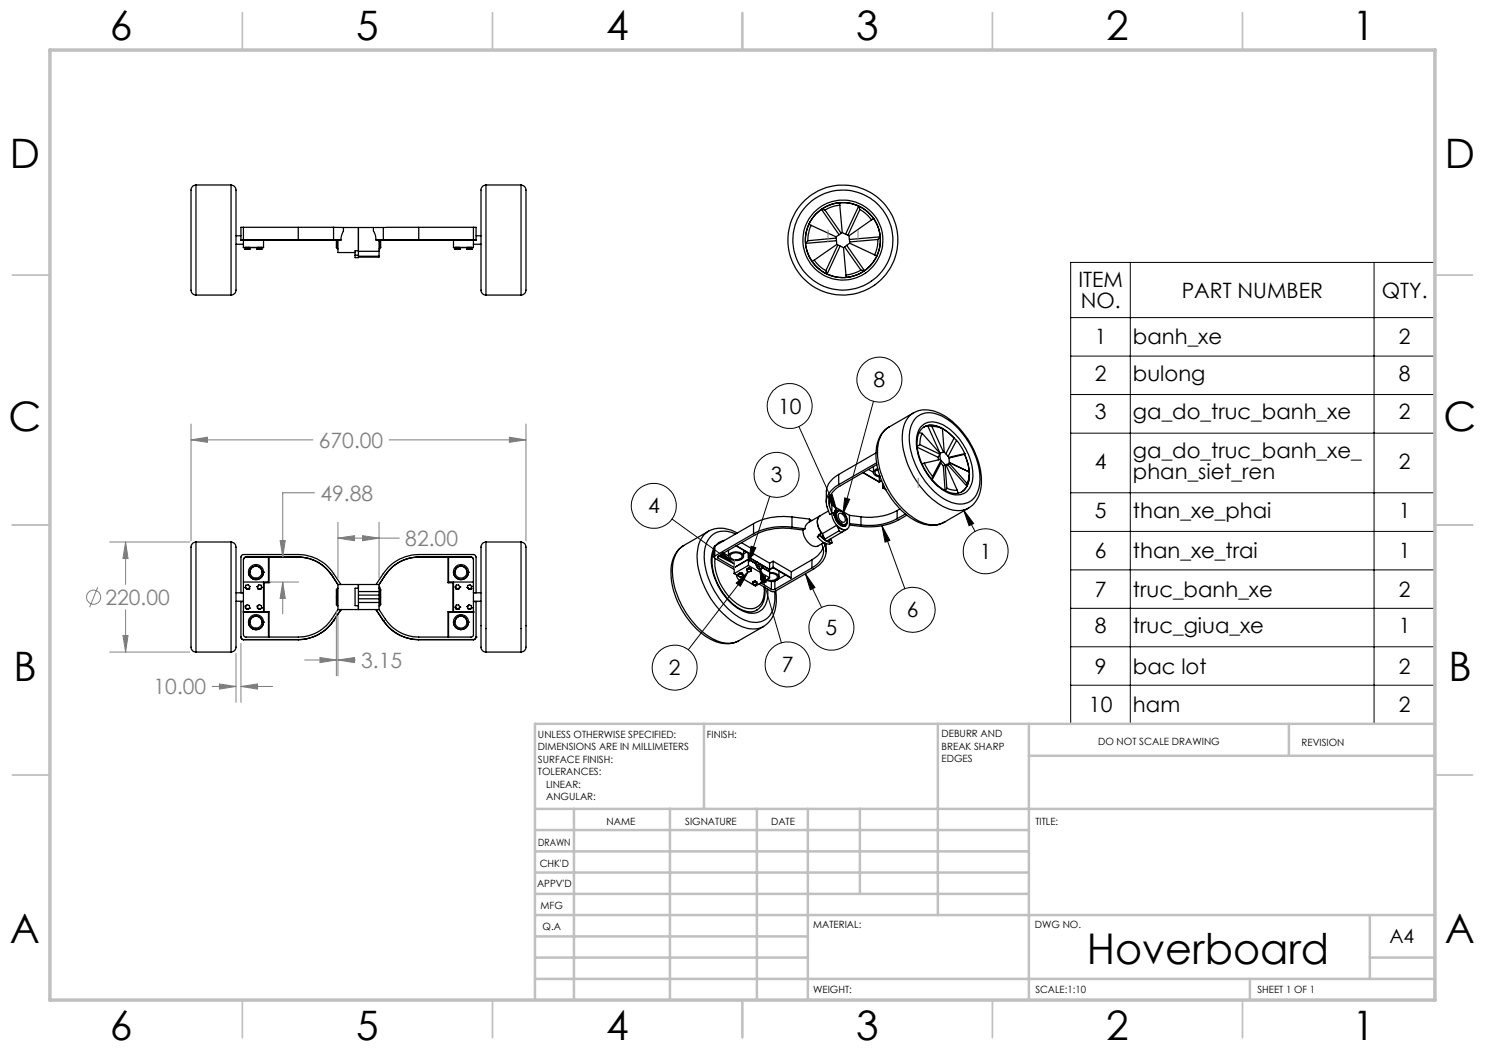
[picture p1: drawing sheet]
<svg xmlns="http://www.w3.org/2000/svg" width="297mm" height="210mm" viewBox="0 0 297 210" stroke-linecap="round" stroke-linejoin="round" font-family="sans-serif">
<g fill="none" stroke="#000" stroke-width=".25">
<path d="M39.2 37a1.33 1.33 0 0 0-1 1.8v19a1.01 1.01 0 0 0 1 1.2M39.2 37v22M39.2 37h7M46.2 37a1.39 1.39 0 0 1 1 1.8v19.1a1 1 0 0 1-1 1.1M46.2 37v22M97.2 37a1.27 1.27 0 0 0-1 1.7v19.1a1.02 1.02 0 0 0 1 1.2M97.2 37v22M97.2 37h7M104.2 37a1.47 1.47 0 0 1 1 1.9v19a1 1 0 0 1-1 1.1M104.2 37v22M39.2 59h7M47.2 47.2h1"/>
<path d="M47.2 48.9h1.5M48.7 47.9l-.5 .1M48.7 48h.5M48.7 45.5h-.5v2.5h4.5M48.7 45.5v4h4v-1.5M48.7 47.9h11M48.7 45.5h11M49 49.5v.3h1v-.3M49.2 49.5v.3M49.5 49.8v.1M49.6 49.5v.3M49.9 49.8v.1"/>
<path d="M51.4 49.5v.3h1v-.3M51.8 49.5v.3M51.9 49.8v.1M52.2 49.5v.3M52.3 49.8v.1M52.7 48.1h7M59.7 47.9l7 .1M59.7 48h6.6M59.7 45.5h7M59.7 45.5v2.6M66.3 48l-6.6 .1M66.3 48h1"/>
<path d="M66.3 48h1.3M66.3 48h.1M66.7 48l-7 .1M66.7 48h1.5M66.7 45.5v2.5M66.7 45.5h2M67.3 48v1.5h.1v-1.5M67.4 49.4h.1M67.5 48v1.8h.1M67.6 48v2.5h3.4M67.6 48h.6M68.7 45.5v.7l-.4 1-.1 .8"/>
<path d="M68.7 45.5h8M71 51v.5h.7v-.5M71 51h.7M71.7 45.5v4.7zM71.7 51.3h4.1M71.7 50.3h4.1M71.7 50.2h-.7v.8M71.7 50.2v.8M74.7 45.5v.7l.3 .7 .2 1.1M75.2 48h1.9M75.8 48v2.3M75.8 51.3v.1h-4.1"/>
<path d="M75.8 48.3h.2M75.8 48.1h.2M75.8 50.3v1M76 49.4h.1M76 48.3v1.5h-.2M76 48.1v.2M76.1 48v1.5h-.1v-1.4M76.1 48h1M76.7 48h7M76.7 48l7 .1M76.7 48h-1.5M76.7 45.5v2.5"/>
<path d="M77.1 48l6.6 .1M77.1 48h.1M83.7 48h-6.6M83.7 45.5h-7M83.7 48.1h7M83.7 48h11M83.7 45.5v2.6M83.7 45.5h11M91.1 49.5h.1M91.1 49.8h.9M91.1 49.5v.4M91.3 49.8h.1"/>
<path d="M91.3 49.5v.3M91.3 49.8l-.2 .1M91.7 49.8h.1M91.7 49.5v.3M91.7 49.8l.3 .1M92 49.5h.1M92 49.5v.4M93.5 49.8h.1M93.5 49.8l.8 .1M93.5 49.8l.1 .1M93.5 49.5v.3M93.6 49.5v.3"/>
<path d="M93.8 49.8h.1M94 49.5v.3M94.2 48h.5M94.2 49.8h.1M94.2 49.8l.1 .1M94.3 49.5v.4M94.7 48h.5M94.7 45.5h.5v2.5h-4.5M94.7 45.5v4h-4v-1.5M94.7 48.9h1.5M95.2 47.2h1M97.2 59h7"/>
<path d="M161.1 48.7a7.7 7.7 0 0 0 1.3 3.6M161.6 48.1l5.7-.5 .1 1.3-4.6 3.1M161.6 48.1l-.5 .6M161.8 44.9a7 7 0 0 0-.7 3.8M162.2 45.1a7.5 7.5 0 0 0-.6 3M162.4 52.3a7.7 7.7 0 0 0 3 2.5M162.8 52a7.1 7.1 0 0 0 2.4 2.1M162.8 52l-.4 .3M164.3 41.9a7.7 7.7 0 0 0-2.5 3M164.3 41.9l.7 .1M164.3 41.9l3.5 5M165 42l3.2 4.7-1 .7-5.4-2.5"/>
<path d="M165.2 54.1l2.4-5.1 1.1 .5 .5 5.5M165.2 54.1l.2 .7M165.4 54.8a7.1 7.1 0 0 0 3.8 .7M167.3 48.1l-6.2 .6M167.9 40.6a7.7 7.7 0 0 0-3.6 1.3M167.9 40.6a7.1 7.1 0 0 1 3.8 .6M167.9 40.6l.1 .5M168 41.1a7.1 7.1 0 0 0-3 .9M168 41.1l.5 5.4 1.1 .6 2.4-5.2M168 49.2l-2.6 5.6M169.2 55v.5M169.3 49.1l3.6 5"/>
<path d="M171.7 41.2a7.3 7.3 0 0 1 3 2.5M171.7 41.2l.3 .7M171.7 41.2l-2.6 5.6M172 41.9a7.6 7.6 0 0 1 2.3 2.1M172.2 54a7.5 7.5 0 0 1-3 1M172.2 54l.7 .1M172.9 54.1a7.6 7.6 0 0 1-3.7 1.4M174.3 44l-4.5 3.2 .1 1.2 5.7-.5M174.7 43.7a7.7 7.7 0 0 1 1.3 3.7M174.7 43.7l-.4 .3M174.9 51l-5-2.4-1 .8 3.3 4.6M174.9 51l.5 .2"/>
<path d="M175.4 51.2a7.6 7.6 0 0 1-2.5 2.9M175.6 47.9a6.2 6.2 0 0 1-.7 3.1M176 47.4a7.1 7.1 0 0 1-.6 3.8M176 47.4l-.4 .5M176 47.4l-6.1 .5M165.9 99.6v.1M165.9 99.7l.5 1.3M165.9 99.7v1.6M167.7 96.9a3.8 3.8 0 0 0-2.3 4.5l.5 1.5 .5-.3M167.7 94.9a4.2 4.2 0 0 0-2.4 3.4l-.1 2.1M167.7 94.9v2M172.6 94.5l3.3 1.9 .4-.2"/>
<path d="M172.6 94.5l3.3 1.9M173.7 93.9l1 .6M174.7 93.3v1.2M175.2 90.6l-7.5 4.3M175.3 92.6l-7.6 4.3M175.4 92.9l-7.3 4.2a3.5 3.5 0 0 0-2.2 4.2M175.5 93.7a.8 .8 0 0 0-.8 .9 .8 .8 0 0 0 .9 .7l.4 .1M175.6 93.9a.62 .62 0 0 0-.6 .7 .62 .62 0 0 0 .7 .5l.3 .1M175.9 95.3v1.1M176.3 96.1l-.4 .3M176.5 97.6l.7 .4M176.5 96.7v.9"/>
<path d="M176.9 97.4l-.4 .2M177.8 85.4a6.2 6.2 0 0 0-2.6 6 16.6 16.6 0 0 0 8.3 13 5.6 5.6 0 0 0 5.3 .1M177.8 85.4a5.4 5.4 0 0 0-2.3 5.3 16.9 16.9 0 0 0 8.5 13.6 5.3 5.3 0 0 0 4.8 .2M182.7 82.6a6.3 6.3 0 0 1 6.5 .8 16.6 16.6 0 0 1 7.1 13.7 5.6 5.6 0 0 1-2.6 4.5M182.7 82.6a5.4 5.4 0 0 0-2.3 5.3 16.8 16.8 0 0 0 8.6 13.6 5.2 5.2 0 0 0 4.7 .1M182.7 82.6l-4.9 2.8M183.1 83.7a4.1 4.1 0 0 1 4.9-.7 15.2 15.2 0 0 1 7.6 9.8 7.5 7.5 0 0 1-.9 6.9 4.1 4.1 0 0 1-4.8 .6 15 15 0 0 1-7.9-10.8 6.8 6.8 0 0 1 1.1-5.8zM183.4 89.5l4.2 2M183.8 86.5l.6 .2M184 88.9l4 1.9M184 88.9l-.6 .4M184.3 85.2a3.6 3.6 0 0 1 4.6-.1 12.1 12.1 0 0 1 5.6 10.8 3.3 3.3 0 0 1-5.1 2.6 12.1 12.1 0 0 1-6.1-11.1l.5-1.4z"/>
<path d="M184.4 86.7l-.3 1-.1 1.2M184.8 85.4a3.9 3.9 0 0 0-1.4 4 12 12 0 0 0 6 8.9 2.87 2.87 0 0 0 4.4-2.6l.1-.7M184.8 85.4a4.3 4.3 0 0 1 4.7 1l1.3 1.2M184.9 92.6l.9 1.8 .7 .9M184.9 92.6l-.5 .2M185.5 85.1a4 4 0 0 1 2.6 .4M185.5 85.1l-.7 .3M185.5 85.1l2.5 5.5M185.5 85.1l.9 .2M186.4 85.3l1 .1 1.1 .4M186.4 85.3l2.3 5.1-.7 .2-3.6-3.9M186.5 95.3l-.1 .6"/>
<path d="M187.6 91.5l.1 .5M188 90.8l.1 1.1-3.2 .7M188 90.8l-.4 .7M188.1 85.5a9.9 9.9 0 0 1 2.7 2.1M188.1 85.5l.4 .3M188.2 92.6l.5 .6M188.2 92.6l-1.8 3.3M188.2 92.1l.8 .8M188.2 92.1l-1.7 3.2M188.2 92.1v.5M188.5 85.8l.3 4.6 .8 .9 1.7-3.2M188.7 93.2l.3 4.9"/>
<path d="M189 92.9l.4 4.7M189 92.9l-.3 .3M189.4 97.6l1.1 .4 1 .1M189.4 97.6l-.3 .5M189.5 92.9l-.3 .1M189.5 92.9l3.9 4.4M189.9 92.5l4 1.9M189.9 92.7l3.5 4M189.9 92.7l-.7 .2 2.3 5.2M189.9 92.7l-.4 .2M190.8 87.6l-1.6 3.2M190.8 87.6l.5 .5"/>
<path d="M191.3 88.1l.9 1.3 .8 1.3M191.5 98.1l.1 .6M192.9 90.9a9.4 9.4 0 0 1 1 3.5M192.9 90.9l-3.1 .7M193 90.7l-3.2 .8 .1 1 4 1.9M193 90.7l-.1 .2M193.4 97.3l-1.1 1.1M193.4 96.7v.6M193.9 94.4h.1M193.9 95l-.3 1.7-.2 .6M193.9 94.4a4.2 4.2 0 0 1-.5 2.3M193.9 94.5v.5"/>
<path d="M39.2 108.4a1.27 1.27 0 0 0-1 1.7v16.6a9 9 0 0 0 .2 3.3l.4 .3 .4 .1M39.2 108.4v22M39.2 108.4h7M46.2 108.4a1.45 1.45 0 0 1 1 1.9v16.4a9 9 0 0 1-.2 3.3l-.4 .3-.4 .1M46.2 108.4v22M47.2 118.6h1.5M48.2 118.5v.1M48.2 118.5h.5M48.7 111.9v15l.1 .3 .3 .2h10.6a8.1 8.1 0 0 0 6.6-3.5l1.3-2M49 117.5h.1M49 117.5l.4 .4M49.2 111.4l-.5 .3v.2"/>
<path d="M49.2 111.4l-.3 .1-.2 .4M49.2 111.4h.1M49.2 111.4h10.5M49.4 117.9h.1M49.7 114.4h.1M49.7 114.4a1.5 1.5 0 0 0 1.5 1.5 1.5 1.5 0 0 0 1.5-1.5M49.8 117.7h.1M49.8 117.7l-.4 .2M50 117.3l-.2 .4M50 117.3l-.4-.3h-.4l-.2 .5M50 114.4a1.2 1.2 0 0 1 1.2-1.2 1.2 1.2 0 0 1 1.2 1.2M51.4 117.3h.1"/>
<path d="M51.4 117.3l.4-.3h.4l.2 .5M51.4 117.3l.2 .4M51.6 117.7h.1M51.6 117.7l.4 .2M52 117.9h.1M52.4 117.5h.1M52.4 117.5l-.4 .4M52.7 114.4h.1M52.7 116.4v6M53.7 111.4v5h-5M53.8 116.5h.1M53.8 116.5h-1v5.8h1v5.1"/>
<path d="M53.8 111.4v5.1M59.7 111.4a8.1 8.1 0 0 1 6.6 3.6M59.7 111.4h.1M66.3 115h.1M66.3 115l1.3 1.9M67.3 117.9h.1v3h-.1zM67.4 118h.1M67.6 117.7h-.1v3.5h.1M67.6 116.9h8.2v1.4M67.6 116.9v5M68.2 116.9l-1.5-2.2a8.6 8.6 0 0 0-7-3.8h-11l-.4 .1-.1 .4v7.1M71.7 116.9v.7z"/>
<path d="M71.7 117.6h-.7v3.5h.7M71.7 117.6v3.5M71.7 119.8h4.1M71.7 119h4.1M71.7 118.3h4.1M75.2 116.9l1.5-2.2a8.6 8.6 0 0 1 7-3.8h11.2l.3 .5v7.2M75.8 117.4h.2v.3M75.8 119v.8M75.8 118.3v.7M75.8 119.8v.7M75.8 117.7h.2M76 118h.1"/>
<path d="M76 117.7v3.5h-.2M76 117.9h.1v3h-.1zM77.1 115l-1.3 1.9M83.7 111.4a8.1 8.1 0 0 0-6.6 3.6M83.7 111.4h.1M83.7 111.4h10.5M89.6 116.5h.1M89.6 116.5h1v5.8h-1v5.1M89.6 111.4v5.1M89.7 111.4v5h5M90.7 114.4h.1M90.7 114.4a1.5 1.5 0 0 0 1.5 1.5 1.5 1.5 0 0 0 1.5-1.5"/>
<path d="M90.7 116.4v6M91.1 117.4h.1M91.1 117.4l.2-.4h.4l.3 .4M91.1 117.4l.2 .4M91.3 117.8h.1M91.7 117.8h.1M91.7 117.8h-.4M92 117.4h.1M92 117.4l-.3 .4M92.2 113.2a1.25 1.25 0 0 0-1.2 1.2M92.2 113.2a1.25 1.25 0 0 1 1.2 1.2M93.5 117.5h.1"/>
<path d="M93.5 117.5l.3 .4M93.7 114.4h.1M93.8 117.9h.1M94.2 111.4l.4 .2 .1 .3M94.2 111.4l.3 .1 .2 .4M94.2 111.4h.1M94.2 117.7h.1M94.2 117.7l-.4 .2M94.3 117.3h.1M94.3 117.3l-.1 .4M94.3 117.3l-.3-.3-.4 .1-.1 .4M94.7 111.9l-.1 15.3-.3 .2h-10.6a8.1 8.1 0 0 1-6.6-3.5l-1.3-2"/>
<path d="M94.7 118.6h1.5M94.7 118.5h.5M97.2 108.4a1.35 1.35 0 0 0-1 1.8v19a1 1 0 0 0 1 1.2M97.2 108.4v22M97.2 108.4h7M104.2 108.4a1.41 1.41 0 0 1 1 1.8v16.7a6.1 6.1 0 0 1-.3 3.2l-.7 .3M104.2 108.4v22M136.7 109.1a6.3 6.3 0 0 0-2.5 6.3 16.5 16.5 0 0 0 8.2 12.6 5.6 5.6 0 0 0 5.4 .2M136.7 109.1a5.8 5.8 0 0 0-2.2 5.8 16.8 16.8 0 0 0 8.5 13.1 5.1 5.1 0 0 0 4.7 .2l5-2.9M141.7 106.2a5.8 5.8 0 0 1 5.8 .4M141.7 106.2a5.3 5.3 0 0 0-2.3 4.8 17.1 17.1 0 0 0 8.1 13.9 5.4 5.4 0 0 0 5.2 .4M141.7 106.2l-5 2.9"/>
<path d="M142.8 110.2a7.9 7.9 0 0 0 .8 6.7 9.4 9.4 0 0 0 6 5.4h.9l.8-.2a4.4 4.4 0 0 0 1.7-4.6M142.8 109.6a7.5 7.5 0 0 0 .4 6.5 10.5 10.5 0 0 0 6.6 6.5 3.2 3.2 0 0 0 3.7-3.3v-1.5M142.9 111.2l-.1 .2 .1 .2 4 2.3M143 109.2l-.2 .2v2M143 109.2l-.1 2M143 111.7a10.5 10.5 0 0 0 5.8 9.8 2.83 2.83 0 0 0 4-2.8v-1.3M143.7 111.6l3.2 1.9M143.7 111.2v.4M144.9 108.1l-1.1 .4-.6 .6M145.7 110.1v1.1l-1-.6M145.9 110.8a1.96 1.96 0 0 1 2.8 .4 1.36 1.36 0 0 1-1.9 .9 .86 .86 0 0 1-1-1.2zM146.1 110.9a1.55 1.55 0 0 1 2.3 .3 1.37 1.37 0 0 1-2.2 .4l-.2-.3z"/>
<path d="M146.8 114.7l4.3 2.5 2.8-1.6M146.9 112.1v1.4M146.9 113.5l-.1 1.2M147.1 106.8a4.2 4.2 0 0 0-5.1 .7 7.7 7.7 0 0 0-.7 7 15 15 0 0 0 7.7 9.6 3.9 3.9 0 0 0 5.9-3.4v-2.4M147.2 109.2l3.2 1.8-.7 .5 4.2 2.4M147.3 109.1l3.2 1.9M147.3 115a.96 .96 0 0 0 1 1.1l.5-.3M147.6 115.1l.2 .2h.5l.3-.2M147.9 114.6v.2M147.9 114.6h.5M147.9 114.8l.5 .1M147.9 114.8l-.3 .3"/>
<path d="M147.9 114.6l-.3 .2v.3M148.3 108.5l2.2 1.3v1.2M148.4 114.6v.3M148.4 114.9l.2 .2M148.4 114.6l.2 .2v.3M148.7 110.1v1.2M149.3 110.4l-.6 .4M149.4 114v.3l.4 .1 .4-.2M149.7 110.7v2.4M149.7 113.1l-2.9 1.6M149.7 113.1l4.2 2.5M149.8 113.8l-.4 .2"/>
<path d="M149.8 113.8l.4 .1M149.8 113.6v.2M149.8 113.6l.4 .1M149.8 113.6l-.4 .1v.3M150.2 113.9v.3M150.2 113.7v.5M150.2 113.7v.2M150.5 110.7l3.4 1.9M150.5 111l-.7 .5 4.1 2.4M150.6 116.5l-.1 .3M150.6 116.3v.2M150.6 116.3l-.1 .5"/>
<path d="M150.7 106.7l-7.8 4.5M150.7 104.7v2M150.7 104.7l-7.7 4.5M151 116.5h-.4M151 116.5l.4 .2M151 116.2v.3M151 116.2l.4 .2v.3M151 116.2l-.4 .1M151.2 112.8a.94 .94 0 0 0 1.1 1l.1-.3M151.2 112.8l-1.5-.9-2.8 1.6M151.3 112.4h.1M151.3 112.4l-.1 .4"/>
<path d="M151.3 112.4a.96 .96 0 0 0 1 1.4l.1-.4-.1-.4 .1 .5M151.4 116.7l-.1 .2-.5 .1-.3-.2M151.6 112.8h.2a.27 .27 0 0 1 .2 .3 .27 .27 0 0 1-.2 .3l-.2-.3zM152.2 116.6l2.1 1.3M152.2 113.8v.1M152.3 115.6l-.1 .2M152.3 115.3v.3M152.3 115.3l-.1 .5M152.4 113.5h.1M152.4 113.5l1.5 .9M152.7 115.5l-.4 .1M152.7 115.5l.4 .2"/>
<path d="M152.7 115.2l-.4 .1M152.7 115.2v.3M152.7 115.2l.4 .2v.3M153.1 115.7l-.1 .2-.5 .1-.3-.2M153.9 114.5a1.5 1.5 0 0 1 1.9 .9 1.79 1.79 0 0 1-2.6 .6M153.9 114.7h.1a1.03 1.03 0 0 1 1.4 .9 1.62 1.62 0 0 1-2 .3M153.9 113.9l.7-.3 3.6 2M153.9 112.6v1.3M153.9 113.9v1.7M154.3 117.9h.7M154.3 116.3v1.6M154.6 112.2l3.7 2.2"/>
<path d="M154.6 112.2l-.7 .4M154.6 113.4l3.6 2.2M154.6 113.4l-.7 .5M154.6 112.2v1.2M155 116.2l-.7 .1M155 116.2v1.7M155.2 118.2a7.1 7.1 0 0 1-2 6.7l-.5 .4M155.8 114.2v1.2M157.1 115l-2.1 1.2M158.3 114.4l-.1 1.2M158.4 105.4a12.7 12.7 0 0 0-7.7 1.3M158.4 103.4h-.6a12.1 12.1 0 0 0-7.1 1.3"/>
<path d="M158.4 105.4l2.6 .4M158.4 103.4v2M158.4 103.4l3.5 .4M160.6 106a3.4 3.4 0 0 0 2.6 3.3l1.5-.8M160.6 106l-2.3-.3a12.5 12.5 0 0 0-7.2 1.3l-7.4 4.2-.2 .2 .2 .2M161 105.8l-.4 .2M161.9 103.8v.6M161.9 103.8l.5 .3M162.4 112l-4.1 2.4M162.4 113.6l-7.4 4.3M162.4 112v1.6M163.5 107.4a3 3 0 0 0 2.4 1.4l.5-.3"/>
<path d="M164 103.2a2.18 2.18 0 0 0 0 2.8l.5 .7M164 107.1a3.3 3.3 0 0 0 2.4 1.4M164 103.2a1.9 1.9 0 0 0-.3 2.4l.6 1M164 103.2l-2.5 1.5-.4 .4-.1 .7M164 107.1l-.5 .3M164.3 108.8a3.6 3.6 0 0 1-1.9 4.8M164.3 106.6l-.3 .5M164.3 106.6l-.5 .3-.3 .5M164.5 106.7l.5 1.1M164.6 107a.57 .57 0 0 0 .4 .8M164.6 109.5a4.9 4.9 0 0 1-2.2 2.5M164.6 107.2l-.1 .1"/>
<path d="M164.8 108.5l.3 .9M164.8 107.6h-.1M165.1 109.4a3.7 3.7 0 0 1-2 4.2l-8.3 4.7h-.5l-2.5-1.5M165.1 108.6v.8M165.2 108.7v1.6M165.7 102.2l-1.7 1M165.9 101.3l.5 1.3M165.9 107.9v.3l-.4-.1M166.2 107.7l.2 .8M166.4 102.6h.1M166.4 102.6a3.4 3.4 0 0 0 2.5 3.4 1.06 1.06 0 0 0 1-1.3M166.4 101l3.5 2.1"/>
<path d="M166.4 101v1.6M166.7 102.9l.2 .3M166.8 102.9l.2 .2M166.8 102.9h-.1M166.9 102.5h.1M166.9 103.2a2.29 2.29 0 0 0 1.9 2.1l.3-.1M167 102.5h.1M167 102.5l-.2 .4M167 102.5l.1 .1M167 102.5l-.3 .4M167 102.4l.1 .1M167 103.1l-.1 .1"/>
<path d="M167 102.4l-.1 .1M167.1 102l.2 .1M167.1 102.6l.1 .1M167.1 102l-.1 .4M167.1 102l-.2 .5M167.1 102.5l.1 .1M167.1 102.5v.1M167.2 102.6h.1M167.2 102.6h-.1M167.3 102.1a1.81 1.81 0 0 1 2.1 1.6 1 1 0 0 1-.7 1.5 2.4 2.4 0 0 1-1.7-2.1M167.3 102.1h.1M167.4 105a2.29 2.29 0 0 0 1.5 1l-.6 .5-.4-.4"/>
<path d="M167.4 105l.5 1.1M167.4 105l-2.9 1.7M167.5 102.4a1.22 1.22 0 0 1 1.7 .8 1.2 1.2 0 0 1-.2 1.7 1.87 1.87 0 0 1-1.5-2.5zM167.6 102.3a1.18 1.18 0 0 0-.1 1.8 1.2 1.2 0 0 0 1.6 .7M167.8 102.7a1.11 1.11 0 0 1 1.1 .6 1.11 1.11 0 0 1-.1 1.1 1.16 1.16 0 0 1-1-1.7zM167.9 106.1l-2.9 1.7M168.3 106.5l-2.8 1.7-.4-.1-.1-.3M169.4 105.9l-.9 .5M169.9 104.7h.1M169.9 103.1l2.3 .3M169.9 104.7l2.3 .3M169.9 103.1v1.6"/>
<path d="M172.2 103.4v1.6M179.4 102.1a12.5 12.5 0 0 1-7.2 1.3M179.4 103.7a11.8 11.8 0 0 1-7.2 1.3M179.4 102.1v1.6M180 101.8l-.6 .3M181.1 102.8l-1.7 .9M181.4 103l-1.6 1a12.8 12.8 0 0 1-7.7 1.3l-2.2-.3M188.8 104.5h.1M193.7 101.6l-4.9 2.9M39.2 130.4h7M47.2 120.3h1.5M48.2 127.4l.1 .4 .4 .1"/>
<path d="M48.2 120.3v7.2l.1 .3 .4 .1M48.2 120.3h.1M48.2 120.3h.5M48.7 122.4h.1M48.7 127.9h.1M48.7 127.9h11M48.7 122.4h5v5M48.7 122.4h5M49.1 121.2h.1M49.1 121.2l.4-.3 .4 .2v.5M49.1 121.2v.5M49.1 121.7h.1"/>
<path d="M49.1 121.7l.4 .2M49.5 121.9h.1M49.7 124.4h.1M49.7 124.4a1.5 1.5 0 0 0 1.5 1.5 1.5 1.5 0 0 0 1.5-1.5M49.9 121.6h.1M49.9 121.6l-.4 .3M50 124.5a1.2 1.2 0 0 1 1.2-1.3 1.2 1.2 0 0 1 1.2 1.3M51.5 121.2h.1M51.5 121.2v.5M51.5 121.2l.4-.3 .4 .2v.5M51.5 121.7h.1M51.5 121.7l.4 .2"/>
<path d="M51.9 121.9h.1M52.3 121.6h.1M52.3 121.6l-.4 .3M52.7 124.4h.1M52.7 122.4h.1M59.7 127.9h.1M66.7 124.1a8.5 8.5 0 0 1-7 3.8M66.7 124.1h.1M66.7 124.1a8.6 8.6 0 0 1-7 3.8M67.4 120.8h.1M67.6 121.9h8.2M68.2 121.9h.1"/>
<path d="M68.2 121.9l-1.5 2.2M71.7 121.1v.8zM71.7 120.5h4.1M75.2 121.9l1.5 2.2M75.8 120.5v1.4M76 120.8h.1M76.7 124.1a8.5 8.5 0 0 0 7 3.8M76.7 124.1h.1M76.7 124.1a8.6 8.6 0 0 0 7 3.8M83.7 127.9h.1M83.7 127.9h11M89.7 122.4h5"/>
<path d="M90.7 124.4h.1M90.7 124.4a1.5 1.5 0 0 0 1.5 1.5 1.5 1.5 0 0 0 1.5-1.5M90.7 122.4h.1M91.1 121.4h.1M91.1 121.4l.2-.4h.4l.3 .4M91.1 121.4l.2 .4M91.3 121.8h.1M91.3 121.8h.4M91.7 121.8h.1M92 121.4h.1M92 121.4l-.3 .4M92.2 123.2a1.25 1.25 0 0 0-1.2 1.2"/>
<path d="M92.2 123.2a1.25 1.25 0 0 1 1.2 1.2M93.5 121.3h.1M93.5 121.3l.3-.3 .4 .1 .1 .5M93.5 121.3l.1 .4M93.6 121.7h.1M93.6 121.7l.4 .1M93.7 124.4h.1M94 121.8h.1M94.3 121.6h.1M94.3 121.6l-.3 .2M94.7 122.4h.1M94.7 127.9h.1"/>
<path d="M94.7 120.3h1.5M94.7 120.3h.5M94.7 122.4h-5v5M95.2 127.4l-.2 .4-.3 .1M95.2 127.4h.1M95.2 120.3h.1M95.2 120.3v7.1M97.2 130.4h7"/>
<circle cx="168.6" cy="48" r="10"/>
<circle cx="168.6" cy="48" r="7.5"/>
<circle cx="168.6" cy="48" r="8"/>
<circle cx="168.6" cy="48" r="11"/>
<circle cx="51.2" cy="114.4" r="1.5"/>
<circle cx="51.2" cy="114.4" r="1.2"/>
<circle cx="92.2" cy="114.4" r="1.2"/>
<circle cx="92.2" cy="114.4" r="1.5"/>
<circle cx="167.1" cy="102.8" r=".09"/>
<circle cx="167.2" cy="102.4" r=".08"/>
<circle cx="51.2" cy="124.4" r="1.5"/>
<circle cx="51.2" cy="124.4" r="1.2"/>
<circle cx="92.2" cy="124.4" r="1.2"/>
<circle cx="92.2" cy="124.4" r="1.49"/>
</g>
<g fill="none" stroke="#808080" stroke-width=".2">
<path d="M38.2 88l3.3-.6v1.1zM38.2 84.8v23.4M38.2 88h24.4M62.9 98.6h-6.3v12.8M77.8 88h27.4M101.9 87.4l3.3 .6-3.3 .5zM105.2 84.8v23.4M19.5 117.4l-1.6 4.1M21.9 108.4h16M25.1 108.4l.5 3.3h-1zM25.1 108.4v8.5M54 116.4h5.7"/>
<path d="M56 108.1h1l-.4 3.3zM56.6 116.4l.4 3.3h-1zM56.6 116.4v6.4M67.6 107.6l3.3-.5v1.1zM67.6 104.4v11.2M67.6 107.6h12.3M72.5 107.1l3.3 .5-3.3 .6zM75.8 104.4v11.2M21.9 130.4h16M24.6 127.1h1l-.5 3.3zM25.1 121.9v8.5M42.4 137.3h4.8"/>
<path d="M43.9 136.8l3.3 .5-3.3 .5zM47.2 130.7v9.8M48.2 137.3l3.3-.5v1zM48.2 128.7v11.8M48.2 137.3h6.3M60.9 132h6.4M64 131.5l3.3 .5-3.3 .5zM67.3 122.2v13M67.6 132l3.3-.5v1zM67.6 123.2v12M67.6 132h3.4"/>
<circle cx="18.7" cy="119.4" r="1.42"/>
</g>
<g fill="none" stroke="#000" stroke-width=".2">
<path d="M214.1 52.5h72.9v92.2h-72.9zM226.1 52.5v92.2M274.8 52.5v92.2M214.1 63.5h72.9M214.1 71.2h72.9M214.1 78.9h72.9M154 99.3l-4.3 13.3M159.8 85.3l7.6 16.8M165.5 99.3l.9-.4 1 3.2zM168.9 99.6l1 .3-1.3 3zM174.7 80.2l-6.1 22.7M214.1 86.6h72.9"/>
<path d="M214.1 98.6h72.9M134.4 103.8l12.5 9M144.5 110.4l2.4 2.4-3-1.5zM147.2 116.6l2.4-2.3-1.5 3zM149.6 114.3l-11.9 15.7M150.2 109.2l1 .4-1.5 3zM151.9 113.4l1.4 3-1 .3zM151.9 113.4l4.4 15.2M161.1 114.8l3.2 6.7M161.1 114.8l1.9 2.7-.9 .5zM176.4 105.2l1.6 2.9-1 .3zM176.4 105.2l4.6 12.5"/>
<path d="M192.7 102l2 2.7-.9 .5zM192.7 102l2.3 4.3M214.1 106.3h72.9M214.1 114h72.9M214.1 121.7h72.9M214.1 129.4h72.9M214.1 137h72.9"/>
<circle cx="175.9" cy="75.9" r="4.5"/>
<circle cx="155.3" cy="95" r="4.5"/>
<circle cx="157.9" cy="81.2" r="4.5"/>
<circle cx="130.7" cy="101.2" r="4.5"/>
<circle cx="197.1" cy="110.3" r="4.5"/>
<circle cx="134.9" cy="133.5" r="4.5"/>
<circle cx="157.5" cy="132.9" r="4.5"/>
<circle cx="166.3" cy="125.5" r="4.5"/>
<circle cx="182.5" cy="122" r="4.5"/>
</g>
<path d="M165.6 46v2.5M171.6 46v2.5M183.6 95.6v2M146.9 111.9v2" fill="none" stroke="#808080" stroke-width=".2" stroke-dasharray="15.2 1.3 1.3 1.3" stroke-linecap="butt"/>
<g fill="none" stroke="#c0c0c0" stroke-width=".35">
<path d="M48.5 2.5v7.5M98.5 2.5v7.5M148.5 2.5v7.5M198.5 2.5v7.5M248.5 2.5v7.5M2.5 55h7.5M287 55h7.5M2.5 105h7.5M287 105h7.5M2.5 155h7.5M287 155h7.5M48.5 200v7.5"/>
<path d="M98.5 200v7.5M148.5 200v7.5M198.5 200v7.5M248.5 200v7.5"/>
</g>
<g fill="none" stroke="#c0c0c0" stroke-width=".5">
<path d="M140.8 144.8v17M187.6 144.8v38.2M205.8 144.8v55.2M205.8 151.2h81.2M257.8 144.8v6.4M287 144.8h-180v55.2M107 161.8h180M107 178.8h98.8M107 174.5h98.8M107 170.3h98.8M107 166h98.8M114.8 161.8v38.2"/>
<path d="M134 161.8v38.2M151.4 161.8v38.2M161.6 161.8v38.2M172 161.8v17M107 195.8h180M107 191.5h54.6M107 187.3h54.6M107 183h180M250 195.8v4.2M274 191.5h13M274 183v12.8"/>
</g>
<path d="M10 10h277v190h-277z" fill="none" stroke="#c0c0c0" stroke-width=".7"/>
<path d="M67.6 107.6l3.3-.5v1.1zM72.5 107.1l3.3 .5-3.3 .6zM64 131.5l3.3 .5-3.3 .5zM67.6 132l3.3-.5v1zM43.9 136.8l3.3 .5-3.3 .5zM48.2 137.3l3.3-.5v1zM56.6 116.4l.4 3.3h-1zM56 108.1h1l-.4 3.3zM38.2 88l3.3-.6v1.1zM101.9 87.4l3.3 .6-3.3 .5zM24.6 127.1h1l-.5 3.3zM25.1 108.4l.5 3.3h-1z" fill="#808080"/>
<path d="M165.5 99.3l.9-.4 1 3.2zM168.9 99.6l1 .3-1.3 3zM192.7 102l2 2.7-.9 .5zM150.2 109.2l1 .4-1.5 3zM176.4 105.2l1.6 2.9-1 .3zM161.1 114.8l1.9 2.7-.9 .5zM147.2 116.6l2.4-2.3-1.5 3zM151.9 113.4l1.4 3-1 .3zM144.5 110.4l2.4 2.4-3-1.5z" fill="#000"/>
<text font-size="8.5" x="217.4" y="192.7">Hoverboard</text>
<g font-size="8.1">
<text x="22" y="8">6</text>
<text x="71.2" y="8">5</text>
<text x="121.2" y="8">4</text>
<text x="171.3" y="8">3</text>
<text x="221.3" y="8">2</text>
<text x="270.5" y="8">1</text>
<text x="2" y="33.6">D</text>
<text x="289" y="33.6">D</text>
<text x="1.7" y="86.1">C</text>
<text x="288.7" y="86.1">C</text>
<text x="2.7" y="136.1">B</text>
<text x="289.7" y="136.1">B</text>
<text x="2" y="188.6">A</text>
<text x="289" y="188.6">A</text>
<text x="22" y="208">6</text>
<text x="71.2" y="208">5</text>
<text x="121.2" y="208">4</text>
<text x="171.3" y="208">3</text>
<text x="221.3" y="208">2</text>
<text x="270.5" y="208">1</text>
</g>
<g font-size="4.2">
<text x="215.7" y="57.5">ITEM</text>
<text x="236.3" y="59.5">PART NUMBER</text>
<text x="276.3" y="59.5">QTY.</text>
<text x="216.1" y="61.6">NO.</text>
<text x="219" y="68.9">1</text>
<text x="226.6" y="68.9">banh_xe</text>
<text x="279.8" y="68.9">2</text>
<text x="174.7" y="77.4">8</text>
<text x="219" y="76.2">2</text>
<text x="226.6" y="76.2">bulong</text>
<text x="279.8" y="76.2">8</text>
<text x="155.6" y="82.7">10</text>
<text x="219" y="83.9">3</text>
<text x="226.6" y="83.9">ga_do_truc_banh_xe</text>
<text x="279.8" y="83.9">2</text>
<text x="219" y="93.7">4</text>
<text x="226.6" y="91.7">ga_do_truc_banh_xe_</text>
<text x="226.6" y="95.8">phan_siet_ren</text>
<text x="279.8" y="93.7">2</text>
<text x="154.2" y="96.5">3</text>
<text x="129.6" y="102.7">4</text>
<text x="219" y="103.5">5</text>
<text x="226.6" y="103.5">than_xe_phai</text>
<text x="279.8" y="103.5">1</text>
<text x="196" y="111.8">1</text>
<text x="219" y="111.6">6</text>
<text x="226.6" y="111.6">than_xe_trai</text>
<text x="279.8" y="111.6">1</text>
<text x="219" y="119.3">7</text>
<text x="226.6" y="119.3">truc_banh_xe</text>
<text x="279.8" y="119.3">2</text>
<text x="181.4" y="123.5">6</text>
<text x="165.1" y="127.1">5</text>
<text x="219" y="126.6">8</text>
<text x="226.6" y="126.6">truc_giua_xe</text>
<text x="279.8" y="126.6">1</text>
<text x="133.8" y="135">2</text>
<text x="156.4" y="134.4">7</text>
<text x="219" y="134.7">9</text>
<text x="226.6" y="134.7">bac lot</text>
<text x="279.8" y="134.7">2</text>
<text x="217.8" y="142.4">10</text>
<text x="226.6" y="142.4">ham</text>
<text x="279.8" y="142.4">2</text>
</g>
<g font-size="4.2" fill="#808080">
<text x="63.8" y="89.5">670.00</text>
<text x="64.1" y="100.1">49.88</text>
<text x="81.1" y="109.2">82.00</text>
<text x="21.1" y="121">220.00</text>
<text x="72.2" y="133.6">3.15</text>
<text x="30.7" y="138.9">10.00</text>
</g>
<text font-size="3.9" x="277.9" y="188.5">A4</text>
<g font-size="2">
<text x="107.6" y="147.6">UNLESS OTHERWISE SPECIFIED:</text>
<text x="141.4" y="147.6">FINISH:</text>
<text x="188.3" y="147.5">DEBURR AND</text>
<text x="188.3" y="150">BREAK SHARP</text>
<text x="219.6" y="149">DO NOT SCALE DRAWING</text>
<text x="260.3" y="149.2">REVISION</text>
<text x="107.6" y="150.1">DIMENSIONS ARE IN MILLIMETERS</text>
<text x="107.6" y="152.6">SURFACE FINISH:</text>
<text x="107.6" y="155.1">TOLERANCES:</text>
<text x="188.3" y="152.5">EDGES</text>
<text x="109.2" y="157.6">LINEAR:</text>
<text x="109.2" y="160.1">ANGULAR:</text>
<text x="121.3" y="165">NAME</text>
<text x="137" y="164.9">SIGNATURE</text>
<text x="154.2" y="164.9">DATE</text>
<text x="207.1" y="164.9">TITLE:</text>
<text x="107.6" y="169.1">DRAWN</text>
<text x="107.9" y="173.3">CHK'D</text>
<text x="107.4" y="177.4">APPV'D</text>
<text x="108.1" y="181.8">MFG</text>
<text x="108.5" y="186">Q.A</text>
<text x="162.6" y="185.5">MATERIAL:</text>
<text x="207" y="185.5">DWG NO.</text>
<text x="162.6" y="198.5">WEIGHT:</text>
<text x="207.1" y="198.6">SCALE:1:10</text>
<text x="251.5" y="198.6">SHEET 1 OF 1</text>
</g>
</svg>
